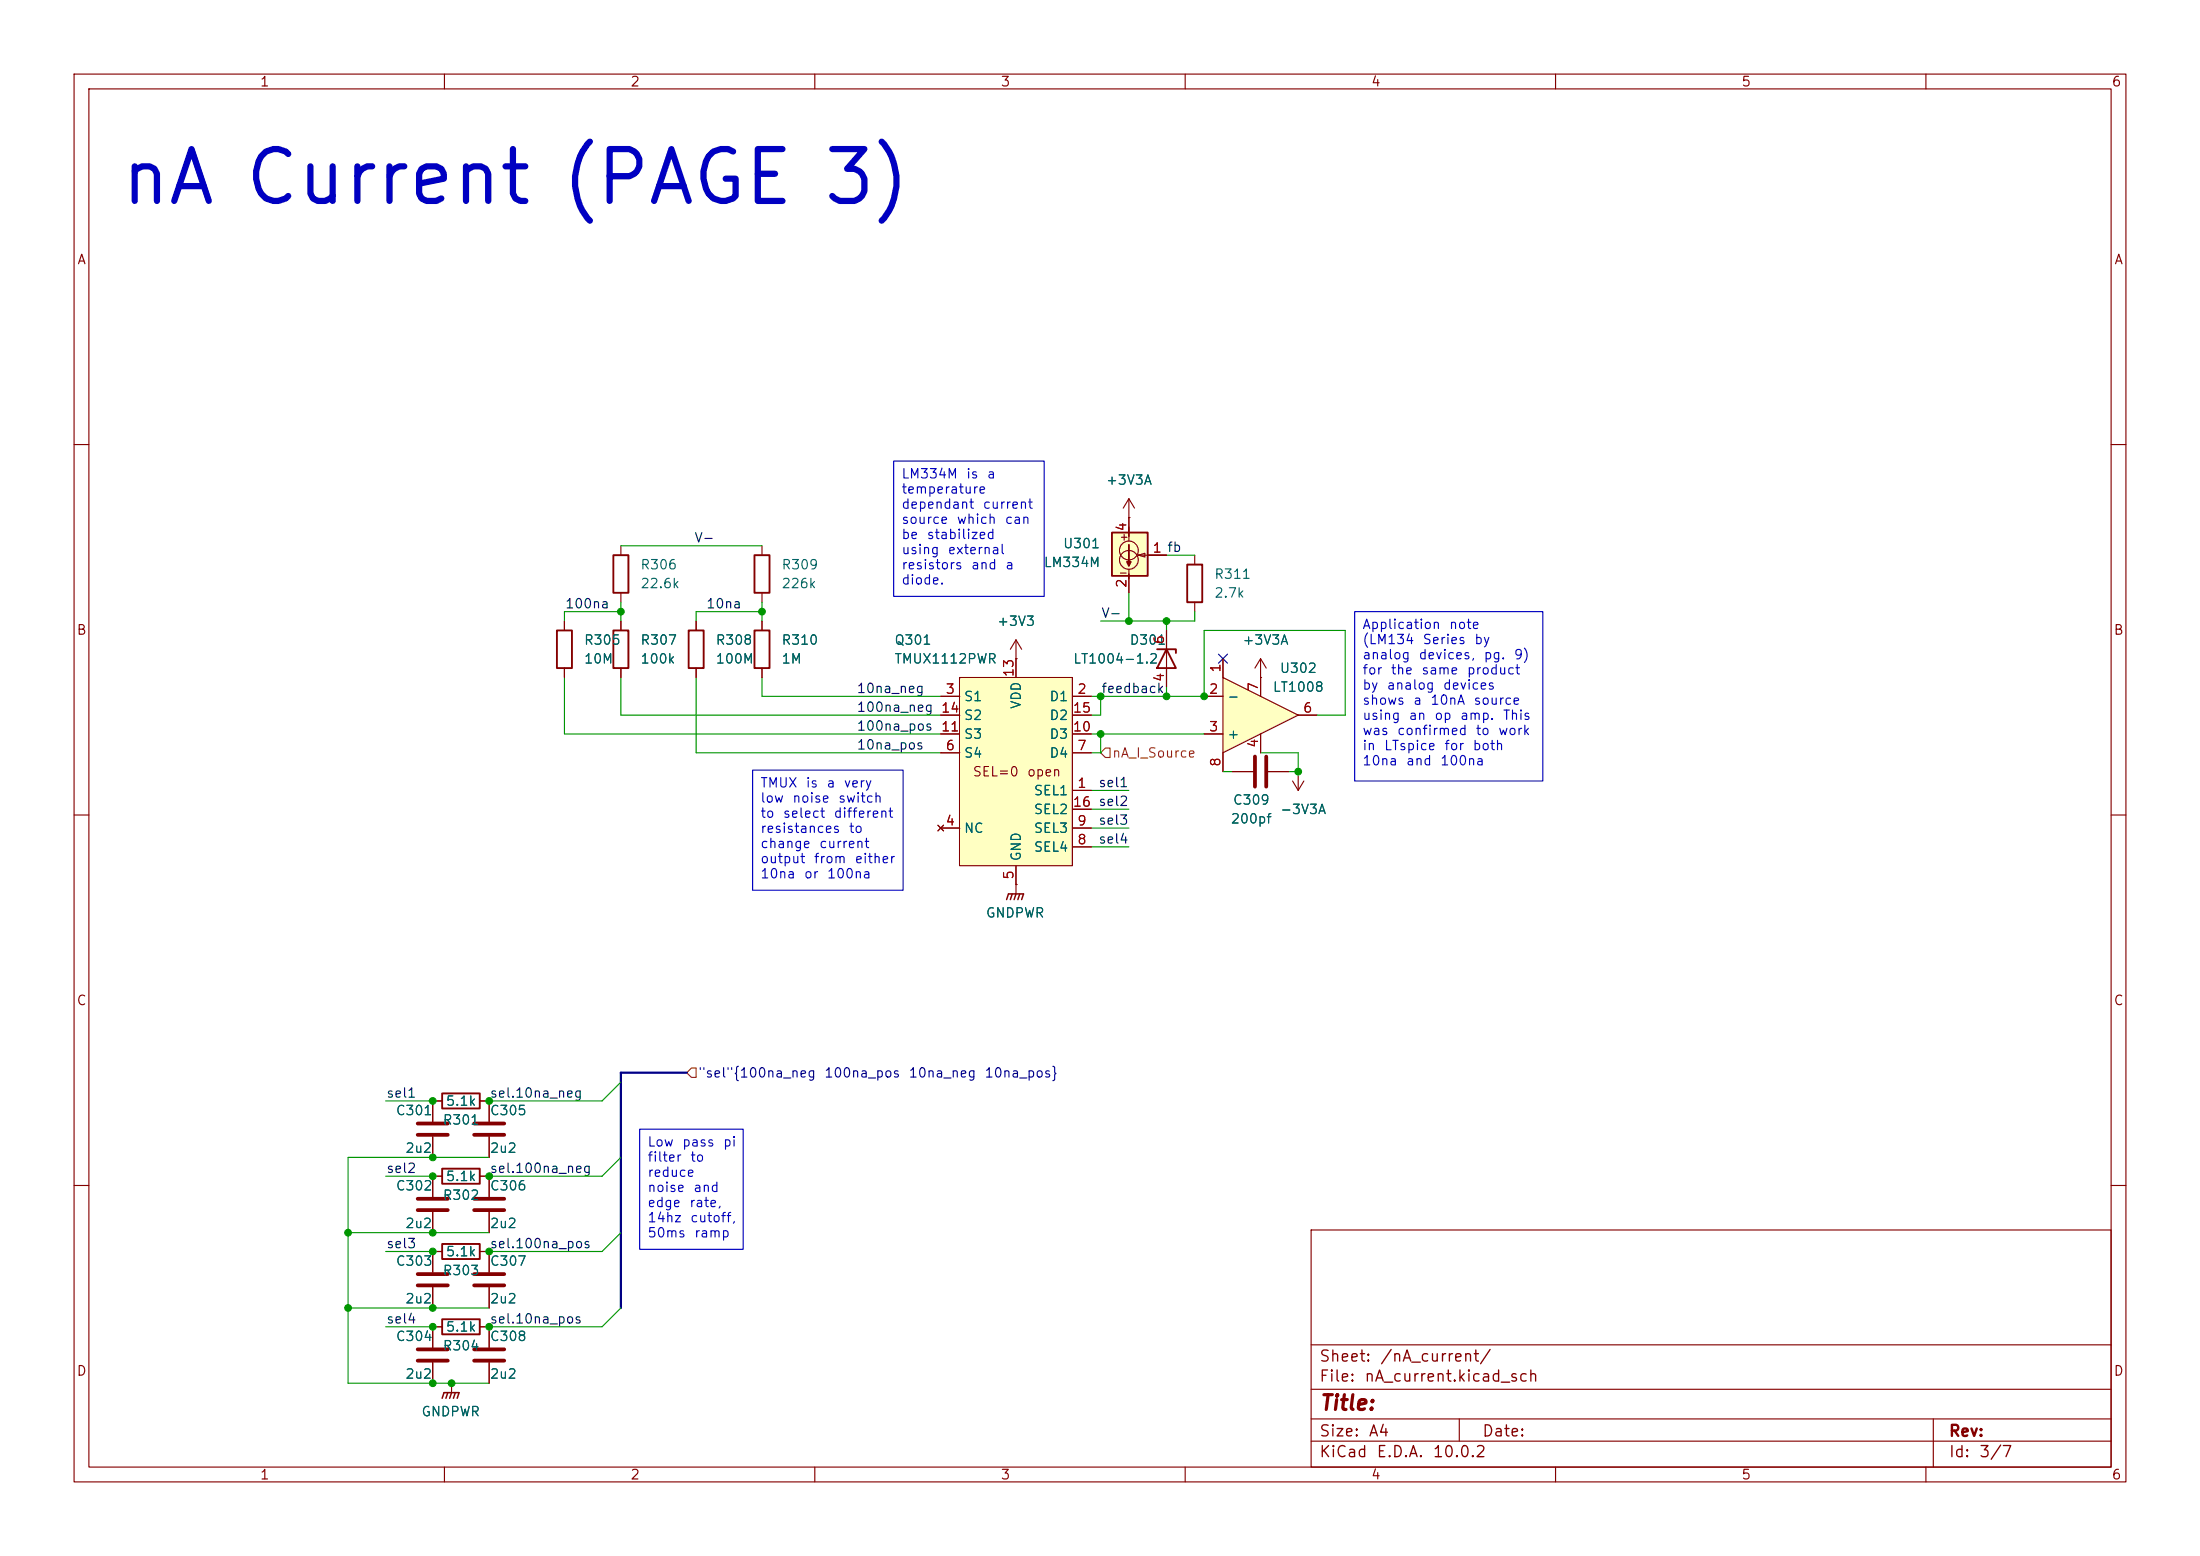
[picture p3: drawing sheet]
<svg xmlns="http://www.w3.org/2000/svg" width="297mm" height="210mm" viewBox="0 0 297 210" stroke-linecap="round" stroke-linejoin="round" font-family="sans-serif">
<g fill="none" stroke="#840000" stroke-width=".15">
<path d="M10 10h277v190h-277zM12 12h273v186h-273zM60 10v2M110 10v2M160 10v2M210 10v2M260 10v2M10 60h2M152.4 69.9h.1M152.4 67.3l-.8 1.3M152.4 67.3l.8 1.3M152.4 67.3v2.6"/>
<path d="M285 60h2M76.2 83.8v1.3M76.2 90.2v1.2M83.8 83.8v1.3M83.8 90.2v1.2M10 110h2M285 110h2M10 160h2M177 166h108v32h-108zM285 160h2M60 198v2M110 198v2"/>
<path d="M160 198v2M177 194.5h108M177 191.5h108M177 187.5h108M177 181.5h108M197 191.5v3M210 198v2M260 198v2M261 191.5v6.5"/>
</g>
<path d="M75.2 85.1h2v5.1h-2zM82.8 85.1h2v5.1h-2z" fill="none" stroke="#840000" stroke-width=".25"/>
<path d="M129.5 91.4h15.3v25.4h-15.3z" fill="#ffffc2"/>
<g fill="none" stroke="#840000" stroke-width=".15">
<path d="M83.8 73.7v1.2M102.9 73.7v1.2M83.8 80v1.3M102.9 80v1.3M102.9 83.8v1.3M102.9 90.2v1.2M127 94h2.5M127 99.1h2.5M127 96.5h2.5M129.5 91.4h15.3v25.4h-15.3zM137.2 88.9v2.5M144.8 94h2.5"/>
<path d="M144.8 99.1h2.5M144.8 96.5h2.5M126.6 111.4l.8 .7M127 111.8h2.5M127 101.6h2.5M127.4 111.4l-.8 .7M137.2 116.8v2.6M144.8 106.7h2.5M144.8 111.8h2.5M144.8 101.6h2.5M144.8 114.3h2.5M144.8 109.2h2.5"/>
</g>
<path d="M82.8 74.9h2v5.1h-2zM101.9 74.9h2v5.1h-2zM101.9 85.1h2v5.1h-2z" fill="none" stroke="#840000" stroke-width=".25"/>
<path d="M165.1 91.4l10.2 5.1-10.2 5.1z" fill="#ffffc2"/>
<g fill="none" stroke="#840000" stroke-width=".15">
<path d="M162.6 94h2.5M162.6 99.1h2.5M165.1 91.4l10.2 5.1-10.2 5.1zM165.1 88.9v2.5M170.2 91.4h.1M170.2 88.9v5.1M170.2 99.1v2.5M170.2 88.9l-.8 1.3M170.2 88.9l.7 1.3M175.3 96.5h2.5M165.1 101.6v2.5M166.4 104.1h2.8"/>
<path d="M171.2 104.1h2.8"/>
</g>
<path d="M169.4 102.1v4.1M170.9 102.1v4.1" fill="none" stroke="#840000" stroke-width=".51"/>
<path d="M150.1 71.9h4.8v5.8h-4.8z" fill="#ffffc2"/>
<path d="M150.1 71.9h4.8v5.8h-4.8zM152.1 75.8h.6l-.3 .5zM152.4 73.5v2.8M160.3 76.2h2v5.1h-2zM93 85.1h2v5.1h-2zM156.2 87.6h2.5v.5M157.5 87.6l1.2 2.6h-2.5zM59.7 157.7h5.1v2.1h-5.1zM59.7 147.6h5.1v2h-5.1zM59.7 178.1h5.1v2h-5.1zM59.7 167.9h5.1v2h-5.1z" fill="none" stroke="#840000" stroke-width=".25"/>
<g fill="none" stroke="#840000" stroke-width=".15">
<path d="M151.3 77.3h.7M151.4 72.5h.7M151.8 72.1v.8M152.4 69.9h.1M152.4 69.9v3.1M152.4 76.8v3.2M153.7 74.9l.9-.2v.5zM153.7 74.9h3.8M161.3 74.9v1.3M76.2 83.8v1.3M76.2 90.2v1.2M83.8 83.8v1.3"/>
<path d="M83.8 90.2v1.2M94 83.8v1.3M94 90.2v1.2M102.9 83.8v1.3M102.9 90.2v1.2M127 94h2.5M127 99.1h2.5M127 96.5h2.5M137.2 88.9h.1M137.2 86.4l-.8 1.2M137.2 86.4l.7 1.2M137.2 86.4v5"/>
<path d="M144.8 94h2.5M144.8 99.1h2.5M144.8 96.5h2.5M157.5 85.1v7.6M161.3 81.3v1.3M162.6 94h2.5M162.6 99.1h2.5M165.1 88.9v2.5M170.2 91.4h.1M170.2 91.4v2.6M170.2 99.1v2.5M175.3 96.5h2.5"/>
<path d="M126.6 111.4l.8 .7M127 111.8h2.5M127 101.6h2.5M127.4 111.4l-.8 .7M137.2 119.4h.1M137.2 116.8v3.9M144.8 106.7h2.5M144.8 111.8h2.5M144.8 101.6h2.5M144.8 114.3h2.5M144.8 109.2h2.5M165.1 101.6v2.5"/>
<path d="M166.4 104.1h2.8M171.2 104.1h2.8M174.5 105.4l.8 1.3M175.3 104.1h.1M175.3 104.1v2.6M176 105.4l-.7 1.3M58.4 153.4v2.8M59.7 148.6h-1.3v2.8M59.7 158.8h-1.3v2.7M64.8 148.6h1.2v2.8M64.8 158.8h1.2v2.7M66 153.4v2.8"/>
<path d="M58.4 163.6v2.8M58.4 173.7v2.8M59.7 179.1h-1.3v2.8M59.7 168.9h-1.3v2.8M64.8 179.1h1.2v2.8M64.8 168.9h1.2v2.8M66 163.6v2.8M66 173.7v2.8M58.4 183.9v2.8M61 186.7h.1M61 186.7v1.3M66 183.9v2.8"/>
<circle cx="152.4" cy="75.6" r="1.27"/>
<circle cx="152.4" cy="74.3" r="1.27"/>
</g>
<path d="M135.9 121.4l.2-.7h2.1l-.3 .7M136.7 120.7l-.3 .7M137.2 120.7l-.3 .7M137.7 120.7l-.3 .7M59.7 188.7l.2-.7h2.1l-.3 .7M60.5 188l-.3 .7M61 188l-.3 .7M61.5 188l-.3 .7" fill="none" stroke="#840000" stroke-width=".2"/>
<g fill="none" stroke="#840000" stroke-width=".51">
<path d="M56.4 151.6h4.1M56.4 153.2h4.1M64 151.6h4.1M64 153.2h4.1M56.4 172h4.1M56.4 173.5h4.1M56.4 161.8h4.1M56.4 163.3h4.1M64 172h4.1M64 173.5h4.1M64 161.8h4.1M64 163.3h4.1"/>
<path d="M56.4 182.1h4.1M56.4 183.6h4.1M64 182.1h4.1M64 183.6h4.1"/>
</g>
<path d="M149.2 101h.7v1.2h-.7l-.6-.6zM93.3 144.1h.7v1.3h-.7l-.6-.6z" fill="none" stroke="#725600" stroke-width=".15"/>
<path d="M92.7 144.8h-8.9v31.7" fill="none" stroke="#000084" stroke-width=".3"/>
<g fill="none" stroke="#009600" stroke-width=".15">
<path d="M83.8 73.7h19.1M157.5 74.9h3.8M76.2 91.4v7.7h50.8M83.8 91.4v5.1h43.2M83.8 82.6h-7.6v1.2M83.8 81.3v2.5M94 91.4v10.2h33M102.9 81.3v2.5M102.9 91.4v2.6h24.1M102.9 82.6h-8.9v1.2M147.3 94h15.3v-8.9h19v11.4h-3.8M147.3 99.1h15.3"/>
<path d="M148.6 99.1v2.5h-1.3M148.6 94v2.5h-1.3M152.4 80v3.8M157.5 83.8v1.3M157.5 92.7v1.3M161.3 82.6v1.2h-12.7M147.3 111.8h5.1M147.3 109.2h5.1M147.3 106.7h5.1M147.3 114.3h5.1M165.1 104.1h1.3M170.2 101.6h5.1v2.5h-1.3"/>
<path d="M52.1 148.6h6.3M52.1 158.8h6.3M66 156.2h-19v30.5h19M83.8 146.1l-2.5 2.5h-15.3M83.8 156.2l-2.5 2.6h-15.3M47 166.4h19M47 176.5h19M52.1 179.1h6.3M52.1 168.9h6.3M83.8 176.5l-2.5 2.6h-15.3M83.8 166.4l-2.5 2.5h-15.3"/>
</g>
<path d="M164.5 88.3l1.2 1.2M165.7 88.3l-1.2 1.2" fill="none" stroke="#000084" stroke-width=".15"/>
<path d="M120.6 62.2h20.4v18.3h-20.4zM182.9 82.6h25.4v22.8h-25.4zM101.6 103.9h20.3v16.3h-20.3zM86.4 152.4h13.9v16.2h-13.9z" fill="none" stroke="#0000c2" stroke-width=".15"/>
<g fill="#009600" stroke="#009600" stroke-width=".14">
<circle cx="102.9" cy="82.6" r=".46"/>
<circle cx="66" cy="158.8" r=".46"/>
<circle cx="58.4" cy="148.6" r=".46"/>
<circle cx="58.4" cy="158.8" r=".46"/>
<circle cx="58.4" cy="156.2" r=".46"/>
<circle cx="66" cy="148.6" r=".46"/>
<circle cx="162.6" cy="94" r=".46"/>
<circle cx="157.5" cy="83.8" r=".46"/>
<circle cx="83.8" cy="82.6" r=".46"/>
<circle cx="152.4" cy="83.8" r=".46"/>
<circle cx="175.3" cy="104.1" r=".46"/>
<circle cx="157.5" cy="94" r=".46"/>
<circle cx="58.4" cy="166.4" r=".46"/>
<circle cx="58.4" cy="168.9" r=".46"/>
<circle cx="66" cy="168.9" r=".46"/>
<circle cx="58.4" cy="179.1" r=".46"/>
<circle cx="66" cy="179.1" r=".46"/>
<circle cx="58.4" cy="176.5" r=".46"/>
<circle cx="58.4" cy="186.7" r=".46"/>
<circle cx="47" cy="176.5" r=".46"/>
<circle cx="61" cy="186.7" r=".46"/>
<circle cx="148.6" cy="94" r=".46"/>
<circle cx="148.6" cy="99.1" r=".46"/>
<circle cx="47" cy="166.4" r=".46"/>
</g>
<text font-size="7" fill="#0000c2" x="15.8" y="29.2">nA Current (PAGE 3)</text>
<text font-size="2" fill="#840000" x="178" y="190.8">Title:</text>
<g font-size="1.5" fill="#840000">
<text x="178" y="184.2">Sheet:</text>
<text x="186.2" y="184.2">/nA_current/</text>
<text x="178" y="186.9">File:</text>
<text x="184.1" y="186.9">nA_current.kicad_sch</text>
<text x="178" y="197.1">KiCad</text>
<text x="178" y="194.3">Size:</text>
<text x="184.7" y="194.3">A4</text>
<text x="185.7" y="197.1">E.D.A.</text>
<text x="193.3" y="197.1">10.0.2</text>
<text x="200" y="194.3">Date:</text>
<text x="263" y="194.3">Rev:</text>
<text x="263" y="197.1">Id:</text>
<text x="267.1" y="197.1">3/7</text>
</g>
<g font-size="1.3" fill="#840000">
<text x="35" y="12">1</text>
<text x="85" y="12">2</text>
<text x="135" y="12">3</text>
<text x="185" y="12">4</text>
<text x="235" y="12">5</text>
<text x="285" y="12">6</text>
<text x="10.3" y="36">A</text>
<text x="285.3" y="36">A</text>
<text x="10.3" y="86">B</text>
<text x="285.3" y="86">B</text>
<text x="131.2" y="105.1">SEL=0</text>
<text x="138.6" y="105.1">open</text>
<text x="10.3" y="136">C</text>
<text x="285.3" y="136">C</text>
<text x="10.3" y="186">D</text>
<text x="285.3" y="186">D</text>
<text x="35" y="200">1</text>
<text x="85" y="200">2</text>
<text x="135" y="200">3</text>
<text x="185" y="200">4</text>
<text x="235" y="200">5</text>
<text x="285" y="200">6</text>
</g>
<g font-size="1.3" fill="#0000c2">
<text x="121.6" y="64.9">LM334M</text>
<text x="130.3" y="64.9">is</text>
<text x="133.1" y="64.9">a</text>
<text x="121.6" y="66.9">temperature</text>
<text x="121.6" y="69">dependant</text>
<text x="121.6" y="71">source</text>
<text x="129.1" y="71">which</text>
<text x="132.6" y="69">current</text>
<text x="135.6" y="71">can</text>
<text x="121.6" y="73.1">be</text>
<text x="121.6" y="75.1">using</text>
<text x="121.6" y="77.2">resistors</text>
<text x="125" y="73.1">stabilized</text>
<text x="127.9" y="75.1">external</text>
<text x="131" y="77.2">and</text>
<text x="135.6" y="77.2">a</text>
<text x="121.6" y="79.2">diode.</text>
<text x="183.8" y="85.2">Application</text>
<text x="183.8" y="87.3">(LM134</text>
<text x="183.8" y="89.3">analog</text>
<text x="191.4" y="89.3">devices,</text>
<text x="192" y="87.3">Series</text>
<text x="195.5" y="85.2">note</text>
<text x="198.9" y="87.3">by</text>
<text x="200.2" y="89.3">pg.</text>
<text x="204.3" y="89.3">9)</text>
<text x="183.8" y="91.4">for</text>
<text x="183.8" y="93.4">by</text>
<text x="183.8" y="95.4">shows</text>
<text x="187.1" y="93.4">analog</text>
<text x="187.7" y="91.4">the</text>
<text x="190.7" y="95.4">a</text>
<text x="191.8" y="91.4">same</text>
<text x="193" y="95.4">10nA</text>
<text x="194.7" y="93.4">devices</text>
<text x="197.9" y="91.4">product</text>
<text x="198.8" y="95.4">source</text>
<text x="183.8" y="97.5">using</text>
<text x="183.8" y="99.5">was</text>
<text x="183.8" y="101.6">in</text>
<text x="186.8" y="101.6">LTspice</text>
<text x="188.5" y="99.5">confirmed</text>
<text x="190.1" y="97.5">an</text>
<text x="193.6" y="97.5">op</text>
<text x="194.9" y="101.6">for</text>
<text x="197" y="97.5">amp.</text>
<text x="198.7" y="101.6">both</text>
<text x="199.1" y="99.5">to</text>
<text x="202.2" y="99.5">work</text>
<text x="202.8" y="97.5">This</text>
<text x="102.6" y="106.6">TMUX</text>
<text x="108.7" y="106.6">is</text>
<text x="111.5" y="106.6">a</text>
<text x="113.8" y="106.6">very</text>
<text x="183.8" y="103.6">10na</text>
<text x="189.7" y="103.6">and</text>
<text x="194.3" y="103.6">100na</text>
<text x="102.6" y="108.7">low</text>
<text x="102.6" y="110.7">to</text>
<text x="102.6" y="112.7">resistances</text>
<text x="105.6" y="110.7">select</text>
<text x="106.9" y="108.7">noise</text>
<text x="112.5" y="110.7">different</text>
<text x="113.1" y="108.7">switch</text>
<text x="114.5" y="112.7">to</text>
<text x="102.6" y="114.8">change</text>
<text x="102.6" y="116.8">output</text>
<text x="102.6" y="118.9">10na</text>
<text x="108.4" y="118.9">or</text>
<text x="109.8" y="116.8">from</text>
<text x="110.5" y="114.8">current</text>
<text x="111.5" y="118.9">100na</text>
<text x="115.3" y="116.8">either</text>
<text x="87.3" y="155.1">Low</text>
<text x="92" y="155.1">pass</text>
<text x="97.5" y="155.1">pi</text>
<text x="87.3" y="157.1">filter</text>
<text x="87.3" y="159.2">reduce</text>
<text x="87.3" y="161.2">noise</text>
<text x="93.1" y="157.1">to</text>
<text x="93.5" y="161.2">and</text>
<text x="87.3" y="163.2">edge</text>
<text x="87.3" y="165.3">14hz</text>
<text x="87.3" y="167.3">50ms</text>
<text x="93" y="163.2">rate,</text>
<text x="93.1" y="165.3">cutoff,</text>
<text x="93.6" y="167.3">ramp</text>
</g>
<g font-size="1.3" fill="#006464">
<text x="149.2" y="65.7">+3V3A</text>
<text x="86.4" y="77.2">R306</text>
<text x="105.4" y="77.2">R309</text>
<text x="140.8" y="76.9">LM334M</text>
<text x="143.4" y="74.3">U301</text>
<text x="86.4" y="79.7">22.6k</text>
<text x="105.4" y="79.7">226k</text>
<text x="163.8" y="78.4">R311</text>
<text x="163.8" y="81">2.7k</text>
<text x="78.7" y="87.3">R305</text>
<text x="78.7" y="89.9">10M</text>
<text x="86.4" y="87.3">R307</text>
<text x="86.4" y="89.9">100k</text>
<text x="96.5" y="87.3">R308</text>
<text x="96.5" y="89.9">100M</text>
<text x="105.4" y="87.3">R310</text>
<text x="105.4" y="89.9">1M</text>
<text x="120.7" y="87.3">Q301</text>
<text x="120.7" y="89.9">TMUX1112PWR</text>
<text x="134.5" y="84.8">+3V3</text>
<text x="144.8" y="89.9">LT1004-1.2</text>
<text x="152.4" y="87.3">D301</text>
<text x="167.6" y="87.3">+3V3A</text>
<text x="130" y="95">S1</text>
<text x="138.1" y="95.8" transform="rotate(-90 138.1 95.8)">VDD</text>
<text x="141.6" y="95">D1</text>
<text x="165.6" y="95">-</text>
<text x="171.7" y="93.7">LT1008</text>
<text x="172.7" y="91.1">U302</text>
<text x="130" y="100">S3</text>
<text x="130" y="97.5">S2</text>
<text x="141.6" y="100">D3</text>
<text x="141.6" y="97.5">D2</text>
<text x="165.6" y="100">+</text>
<text x="130" y="102.6">S4</text>
<text x="139.5" y="107.7">SEL1</text>
<text x="141.6" y="102.6">D4</text>
<text x="130" y="112.7">NC</text>
<text x="139.5" y="112.7">SEL3</text>
<text x="139.5" y="110.2">SEL2</text>
<text x="166.1" y="111.5">200pf</text>
<text x="166.4" y="108.9">C309</text>
<text x="172.7" y="110.2">-3V3A</text>
<text x="138.1" y="116.3" transform="rotate(-90 138.1 116.3)">GND</text>
<text x="139.5" y="115.3">SEL4</text>
<text x="133" y="124.2">GNDPWR</text>
<text x="60.1" y="149.6">5.1k</text>
<text x="53.3" y="150.8">C301</text>
<text x="54.6" y="155.9">2u2</text>
<text x="59.7" y="152.1">R301</text>
<text x="66" y="150.8">C305</text>
<text x="66" y="155.9">2u2</text>
<text x="53.3" y="161">C302</text>
<text x="60.1" y="159.7">5.1k</text>
<text x="66" y="161">C306</text>
<text x="54.6" y="166.1">2u2</text>
<text x="59.7" y="162.3">R302</text>
<text x="66" y="166.1">2u2</text>
<text x="53.3" y="171.2">C303</text>
<text x="59.7" y="172.4">R303</text>
<text x="60.1" y="169.9">5.1k</text>
<text x="66" y="171.2">C307</text>
<text x="54.6" y="176.2">2u2</text>
<text x="66" y="176.2">2u2</text>
<text x="53.3" y="181.3">C304</text>
<text x="59.7" y="182.6">R304</text>
<text x="60.1" y="180">5.1k</text>
<text x="66" y="181.3">C308</text>
<text x="54.6" y="186.4">2u2</text>
<text x="56.8" y="191.5">GNDPWR</text>
<text x="66" y="186.4">2u2</text>
</g>
<g font-size="1.3" fill="#a90000">
<text x="152.4" y="71.8" transform="rotate(-90 152.4 71.8)">4</text>
<text x="155.5" y="74.9">1 fb</text>
<text x="155.5" y="74.9">1</text>
<text x="152.4" y="79.4" transform="rotate(-90 152.4 79.4)">2</text>
<text x="157.5" y="87.1" transform="rotate(-90 157.5 87.1)">6</text>
<text x="127.6" y="94">3</text>
<text x="137.1" y="91.5" transform="rotate(-90 137.1 91.5)">13</text>
<text x="145.3" y="94">2</text>
<text x="157.5" y="92.1" transform="rotate(-90 157.5 92.1)">4</text>
<text x="163.1" y="94">2</text>
<text x="165.1" y="90.9" transform="rotate(-90 165.1 90.9)">1</text>
<text x="170.2" y="93.4" transform="rotate(-90 170.2 93.4)">7</text>
<text x="127" y="99">11</text>
<text x="127" y="96.5">14</text>
<text x="127.6" y="101.6">6</text>
<text x="144.7" y="99">10</text>
<text x="144.7" y="96.5">15</text>
<text x="145.3" y="101.6">7</text>
<text x="163.1" y="99">3</text>
<text x="170.2" y="101" transform="rotate(-90 170.2 101)">4</text>
<text x="175.8" y="96.5">6</text>
<text x="145.3" y="106.7">1</text>
<text x="165.1" y="103.6" transform="rotate(-90 165.1 103.6)">8</text>
<text x="127.6" y="111.7">4</text>
<text x="144.7" y="109.2">16 sel2</text>
<text x="144.7" y="109.2">16</text>
<text x="145.3" y="111.7">9</text>
<text x="137.1" y="118.8" transform="rotate(-90 137.1 118.8)">5</text>
<text x="145.3" y="114.3">8</text>
</g>
<g font-size="1.3" fill="#0f0f0f">
<text x="93.7" y="73.5">V-</text>
<text x="76.2" y="82.4">100na</text>
<text x="95.2" y="82.4">10na</text>
<text x="148.6" y="83.7">V-</text>
<text x="115.6" y="93.9">10na_neg</text>
<text x="148.6" y="93.9">feedback</text>
<text x="115.6" y="98.9">100na_pos</text>
<text x="115.6" y="96.4">100na_neg</text>
<text x="115.6" y="101.5">10na_pos</text>
<text x="148.2" y="106.6">sel1</text>
<text x="148.2" y="111.6">sel3</text>
<text x="148.2" y="114.2">sel4</text>
<text x="52.1" y="148.5">sel1</text>
<text x="66" y="148.5">sel.10na_neg</text>
<text x="52.1" y="158.6">sel2</text>
<text x="66" y="158.6">sel.100na_neg</text>
<text x="52.1" y="168.8">sel3</text>
<text x="66" y="168.8">sel.100na_pos</text>
<text x="52.1" y="178.9">sel4</text>
<text x="66" y="178.9">sel.10na_pos</text>
</g>
<text font-size="1.3" fill="#725600" x="150.1" y="102.6">nA_I_Source</text>
<g font-size="1.3" fill="#000084">
<text x="94.2" y="145.8">&quot;sel&quot;{100na_neg</text>
<text x="111.2" y="145.8">100na_pos</text>
<text x="122.6" y="145.8">10na_neg</text>
<text x="132.8" y="145.8">10na_pos}</text>
</g>
</svg>
